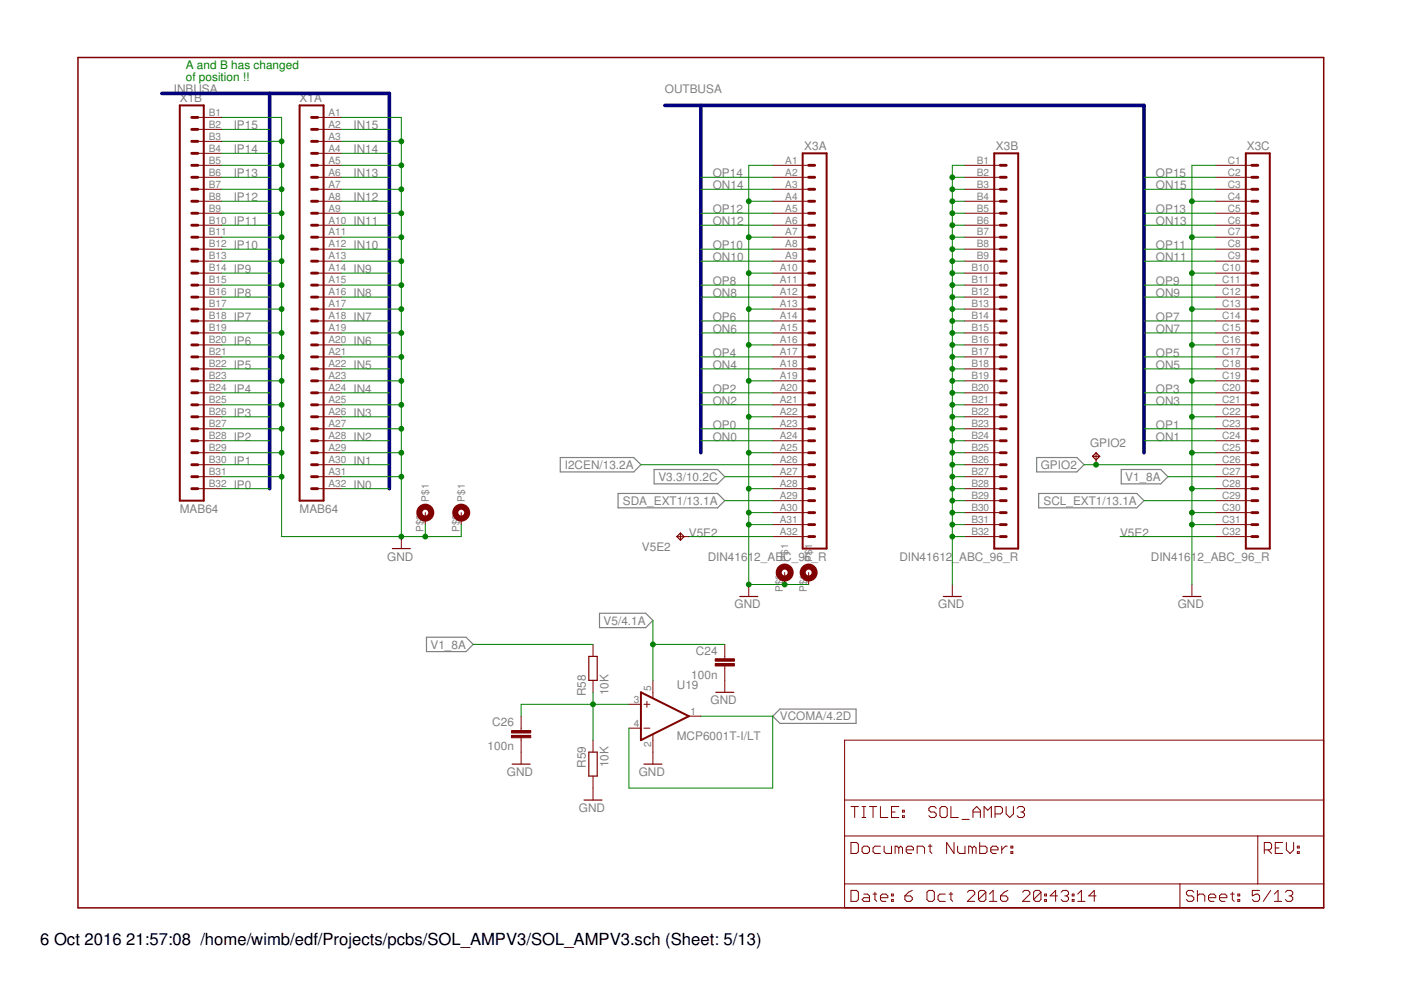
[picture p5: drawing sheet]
<svg xmlns="http://www.w3.org/2000/svg" width="297mm" height="210mm" viewBox="0 0 297 210" stroke-linecap="round" stroke-linejoin="round" font-family="sans-serif">
<path d="M118.8 97h15.6l1.5 1.5-1.5 1.6h-15.6zM138.7 99.5h13.4l1.6 1.6-1.6 1.5h-13.4zM219.8 97h8.5l1.5 1.5-1.5 1.6h-8.5zM237.7 99.5h8.4l1.5 1.6-1.5 1.5h-8.4zM131 104.6h21.1l1.6 1.6-1.6 1.5h-21.1zM220.2 104.6h20.8l1.5 1.6-1.5 1.5h-20.8zM90.4 135.1h8.4l1.5 1.5-1.5 1.6h-8.4zM127.1 130h9.8l1.5 1.6-1.5 1.5h-9.8zM163.8 151.8l1.6-1.5h16.1v3.1h-16.1z" fill="none" stroke="#808080" stroke-width=".25"/>
<path d="M16.5 12.2h264.1v180.3h-264.1z" fill="none" stroke="#800000" stroke-width=".32"/>
<g fill="none" stroke="#800000" stroke-width=".21">
<path d="M41.9 35.1h5.1M41.9 37.6h5.1M41.9 24.9h5.1M41.9 27.4h5.1M41.9 30h5.1M41.9 32.5h5.1M67.3 35.1h5.1M67.3 37.6h5.1M67.3 24.9h5.1M67.3 27.4h5.1M67.3 30h5.1M67.3 32.5h5.1"/>
<path d="M163.8 35.1h7.6M163.8 37.6h7.6M204.4 35.1h7.7M204.4 37.6h7.7M257.8 35.1h7.6M257.8 37.6h7.6M41.9 40.1h5.1M41.9 42.7h5.1M41.9 45.2h5.1M41.9 47.8h5.1M41.9 50.3h5.1M41.9 52.8h5.1"/>
<path d="M41.9 55.4h5.1M41.9 57.9h5.1M67.3 40.1h5.1M67.3 42.7h5.1M67.3 45.2h5.1M67.3 47.8h5.1M67.3 50.3h5.1M67.3 52.8h5.1M67.3 55.4h5.1M67.3 57.9h5.1M163.8 40.1h7.6M163.8 42.7h7.6"/>
<path d="M163.8 45.2h7.6M163.8 47.8h7.6M163.8 50.3h7.6M163.8 52.8h7.6M163.8 55.4h7.6M163.8 57.9h7.6M204.4 40.1h7.7M204.4 42.7h7.7M204.4 45.2h7.7M204.4 47.8h7.7M204.4 50.3h7.7M204.4 52.8h7.7"/>
<path d="M204.4 55.4h7.7M204.4 57.9h7.7M257.8 40.1h7.6M257.8 42.7h7.6M257.8 45.2h7.6M257.8 47.8h7.6M257.8 50.3h7.6M257.8 52.8h7.6M257.8 55.4h7.6M257.8 57.9h7.6M41.9 60.5h5.1M41.9 63h5.1"/>
<path d="M41.9 65.5h5.1M41.9 68.1h5.1M41.9 70.6h5.1M41.9 73.1h5.1M41.9 75.7h5.1M41.9 78.2h5.1M67.3 60.5h5.1M67.3 63h5.1M67.3 65.5h5.1M67.3 68.1h5.1M67.3 70.6h5.1M67.3 73.1h5.1"/>
<path d="M67.3 75.7h5.1M67.3 78.2h5.1M163.8 60.5h7.6M163.8 63h7.6M163.8 65.5h7.6M163.8 68.1h7.6M163.8 70.6h7.6M163.8 73.1h7.6M163.8 75.7h7.6M163.8 78.2h7.6M204.4 60.5h7.7M204.4 63h7.7"/>
<path d="M204.4 65.5h7.7M204.4 68.1h7.7M204.4 70.6h7.7M204.4 73.1h7.7M204.4 75.7h7.7M204.4 78.2h7.7M257.8 60.5h7.6M257.8 63h7.6M257.8 65.5h7.6M257.8 68.1h7.6M257.8 70.6h7.6M257.8 73.1h7.6"/>
<path d="M257.8 75.7h7.6M257.8 78.2h7.6M41.9 80.8h5.1M41.9 83.3h5.1M41.9 85.8h5.1M41.9 88.4h5.1M41.9 90.9h5.1M41.9 93.5h5.1M41.9 96h5.1M41.9 98.5h5.1M67.3 80.8h5.1M67.3 83.3h5.1"/>
<path d="M67.3 85.8h5.1M67.3 88.4h5.1M67.3 90.9h5.1M67.3 93.5h5.1M67.3 96h5.1M67.3 98.5h5.1M163.8 80.8h7.6M163.8 83.3h7.6M163.8 85.8h7.6M163.8 88.4h7.6M163.8 90.9h7.6M163.8 93.5h7.6"/>
<path d="M163.8 96h7.6M163.8 98.5h7.6M204.4 80.8h7.7M204.4 83.3h7.7M204.4 85.8h7.7M204.4 88.4h7.7M204.4 90.9h7.7M204.4 93.5h7.7M204.4 96h7.7M204.4 98.5h7.7M232.4 96v2.5M257.8 80.8h7.6"/>
<path d="M257.8 83.3h7.6M257.8 85.8h7.6M257.8 88.4h7.6M257.8 90.9h7.6M257.8 93.5h7.6M257.8 96h7.6M257.8 98.5h7.6M41.9 101.1h5.1M41.9 103.6h5.1M67.3 101.1h5.1M67.3 103.6h5.1M85.1 113.8v2.5"/>
<path d="M90.2 108.7v2.5M97.8 108.7v2.5M143.5 113.8h2.5M163.8 101.1h7.6M163.8 103.6h7.6M163.8 106.2h7.6M163.8 108.7h7.6M163.8 111.2h7.6M163.8 113.8h7.6M204.4 101.1h7.7M204.4 103.6h7.7M204.4 106.2h7.7"/>
<path d="M204.4 108.7h7.7M204.4 111.2h7.7M204.4 113.8h7.7M257.8 101.1h7.6M257.8 103.6h7.6M257.8 106.2h7.6M257.8 108.7h7.6M257.8 111.2h7.6M257.8 113.8h7.6M125.7 136.6v2.6M153.7 136.6v3.1M158.7 123.9v2.6"/>
<path d="M166.4 121.4v2.5M171.4 121.4v2.5M201.9 123.9v2.6M252.7 123.9v2.6M110.5 151.8v3.1M110.5 156.4v5.6M125.7 144.3v2.5M125.7 156.9v2.6M133.3 149.3h2.6M133.3 154.4h2.6M136.5 149.3h1.3M136.5 154.4h1.3"/>
<path d="M137.2 148.7v1.3M138.4 144.3v3.7M138.4 155.7v6.3M146 151.8h2.6M153.7 141.2v5.6M179.1 156.9h101.5v35.6h-101.5zM125.7 164.5v5.1M179.1 177.2h101.5M179.1 169.6h101.5M180.4 178.6h1.2l.4 .4v1.6l-.4 .4h-1.2zM180.4 171h1.6M181.2 171v2.3"/>
<path d="M182.8 179.8l.4-.4h.7l.4 .4v.8l-.4 .4h-.7l-.4-.4zM182.8 171h.8M182.8 173.3h.8M183.2 171v2.3M184.3 171h1.6M185.1 171v2.3M186.7 171v2.3h1.5M186.7 179.4h-1.2l-.4 .4v.8l.4 .4h1.2M187.5 179.4v1.2l.3 .4h1.2v-1.6M189 172.2h.8M190.6 171h-1.6v2.3h1.6M190.6 179.8l-.4-.4h-.4v1.6"/>
<path d="M190.6 179.8l.4-.4 .3 .4v1.2M190.6 179.8v1.2M191.3 173h.4v.3h-.4zM191.3 171.8h.4v.4h-.4zM196.8 179.4h.8M197.2 179v1.6l.4 .4M198.5 171.4l-.4-.4h-.8l-.4 .4v.4l.4 .4h.8l.4 .4v.4l-.4 .3h-.8l-.4-.3M199.7 171h.7l.4 .4v1.6l-.4 .3h-.7l-.4-.3v-1.6zM201.6 171v2.3h1.6M202.3 178.6v2.4l-1.6-2.4v2.4M203 179.4v1.2l.4 .4h1.2v-1.6M204 173.7h1.5"/>
<path d="M206.2 179.8l-.4-.4h-.4v1.6M206.2 179.8v1.2M206.2 179.8l.3-.4 .4 .4v1.2M206.3 172.2h1.6M206.3 173.3v-1.5l.8-.8 .8 .8v1.5M207.7 178.6v2.4h1.2l.4-.4v-.8l-.4-.4h-1.2M208.6 173.3v-2.3l.8 .8 .8-.8v2.3M211 172.6h1.1l.4-.4v-.8l-.4-.4h-1.1v2.3M212.4 179.4v1.6M213.3 171v1.6l.8 .7 .8-.7v-1.6M213.6 179.4h-.4l-.8 .8M214.3 179.4h.4v.4h-.4z"/>
<path d="M215.6 171.4l.4-.4h.8l.4 .4v.4l-.4 .4M216.4 172.2h.4M216.8 172.2l.4 .4v.4l-.4 .3h-.8l-.4-.3M266.7 177.2v10.2M270.4 179.8h.8M271.9 178.6h-1.5v2.4h1.5M272.7 178.6v1.6l.8 .8 .8-.8v-1.6M275.1 179.4h.4v.4h-.4zM179.1 187.4h101.5M180.4 188.8h1.2l.4 .4v1.5l-.4 .4h-1.2zM183.2 189.6h.7l.4 .3v1.2h-1.1l-.4-.4 .4-.4h1.1M185.1 189.6h.8"/>
<path d="M185.5 189.2v1.5l.4 .4M186.7 190.3h1.5v-.4l-.4-.3h-.8l-.3 .3v.8l.3 .4h.8M189 190.7h.4v.4h-.4zM189 189.6h.4v.3h-.4zM191.9 189.9h1.1l.4 .4v.4l-.4 .4h-.7l-.4-.4zM192.1 180.2h1.6v-.4l-.4-.4h-.8l-.4 .4v.8l.4 .4h.8M193.4 188.8l-.8 .4-.7 .7M194.5 181v-1.6h1.1l.4 .4v1.2M196.5 189.2l.4-.4h.8l.4 .4v1.5l-.4 .4h-.8l-.4-.4zM200.4 189.6h-1.1l-.4 .3v.8l.4 .4h1.1M201.2 189.6h.8M201.6 189.2v1.5l.4 .4"/>
<path d="M205.1 189.2l.4-.4h.8l.4 .4v.4l-1.6 1.5h1.6M209 189.2v1.5l-.4 .4h-.8l-.3-.4M209 189.2l-.4-.4h-.8l-.3 .4v1.5M209 189.2l-1.5 1.5M209.8 191.1h1.5M209.8 189.6l.8-.8v2.3M210.1 180.2h1.5v-.4l-.4-.4h-.8l-.3 .4v.8l.3 .4h.8M212.1 189.9h1.2l.4 .4v.4l-.4 .4h-.8l-.4-.4zM213.7 188.8l-.8 .4-.8 .7M214.3 180.6h.4v.4h-.4zM216.8 189.2l.4-.4h.8l.4 .4v.4l-1.6 1.5h1.6M220.7 189.2v1.5l-.4 .4h-.8l-.4-.4"/>
<path d="M220.7 189.2l-.4-.4h-.8l-.4 .4v1.5M220.7 189.2l-1.6 1.5M221.5 190.7h.4v.4h-.4zM221.5 189.6h.4v.3h-.4zM224.2 189.9h-1.5l1.1-1.1v2.3M225 189.2l.4-.4h.8l.3 .4v.4l-.3 .3M225.8 189.9h.4M226.2 189.9l.3 .4v.4l-.3 .4h-.8l-.4-.4M227.3 190.7h.4v.4h-.4zM227.3 189.6h.4v.3h-.4zM228.5 191.1h1.6M228.5 189.6l.8-.8v2.3"/>
<path d="M232.4 189.9h-1.6l1.2-1.1v2.3M250.2 187.4v5.1M253.1 189.2l-.4-.4h-.8l-.4 .4v.4l.4 .3h.8l.4 .4v.4l-.4 .4h-.8l-.4-.4M253.9 189.9l.4-.3h.8l.3 .3v1.2M253.9 188.8v2.3M256.2 190.3h1.6v-.4l-.4-.3h-.8l-.4 .3v.8l.4 .4h.8M258.6 190.3h1.5v-.4l-.4-.3h-.7l-.4 .3v.8l.4 .4h.7M260.9 189.6h.8M261.3 189.2v1.5l.4 .4M262.4 190.7h.4v.4h-.4zM262.4 189.6h.4v.3h-.4zM267.1 188.8h-1.6v1.1l.8-.3h.4l.4 .3v.8l-.4 .4h-.8l-.4-.4"/>
<path d="M268.1 180.2h1.1l.4-.4v-.8l-.4-.4h-1.1v2.4M268.8 180.2l.8 .8M269.4 188.8l-1.6 2.3M270.2 191.1h1.5M270.2 189.6l.8-.8v2.3M272.5 189.2l.4-.4h.8l.4 .4v.4l-.4 .3M273.3 189.9h.4M273.7 189.9l.4 .4v.4l-.4 .4h-.8l-.4-.4M275.1 180.6h.4v.4h-.4z"/>
</g>
<path d="M38.1 22.4h5.1v83.8h-5.1zM63.5 22.4h5.1v83.8h-5.1zM170.2 32.5h5.1v83.8h-5.1zM210.8 32.5h5.1v83.8h-5.1zM264.1 32.5h5.1v83.8h-5.1zM135.9 146.8l10.1 5-10.1 5.1z" fill="none" stroke="#800000" stroke-width=".42"/>
<g fill="none" stroke="#800000" stroke-width=".61">
<path d="M40.7 37.6h1.2M40.7 35.1h1.2M40.7 32.5h1.2M40.7 30h1.2M40.7 27.4h1.2M40.7 24.9h1.2M66.1 37.6h1.2M66.1 35.1h1.2M66.1 32.5h1.2M66.1 30h1.2M66.1 27.4h1.2M66.1 24.9h1.2"/>
<path d="M171.4 37.6h1.3M171.4 35.1h1.3M212.1 37.6h1.2M212.1 35.1h1.2M265.4 37.6h1.3M265.4 35.1h1.3M40.7 57.9h1.2M40.7 55.4h1.2M40.7 52.8h1.2M40.7 50.3h1.2M40.7 47.8h1.2M40.7 45.2h1.2"/>
<path d="M40.7 42.7h1.2M40.7 40.1h1.2M66.1 57.9h1.2M66.1 55.4h1.2M66.1 52.8h1.2M66.1 50.3h1.2M66.1 47.8h1.2M66.1 45.2h1.2M66.1 42.7h1.2M66.1 40.1h1.2M171.4 57.9h1.3M171.4 55.4h1.3"/>
<path d="M171.4 52.8h1.3M171.4 50.3h1.3M171.4 47.8h1.3M171.4 45.2h1.3M171.4 42.7h1.3M171.4 40.1h1.3M212.1 57.9h1.2M212.1 55.4h1.2M212.1 52.8h1.2M212.1 50.3h1.2M212.1 47.8h1.2M212.1 45.2h1.2"/>
<path d="M212.1 42.7h1.2M212.1 40.1h1.2M265.4 57.9h1.3M265.4 55.4h1.3M265.4 52.8h1.3M265.4 50.3h1.3M265.4 47.8h1.3M265.4 45.2h1.3M265.4 42.7h1.3M265.4 40.1h1.3M40.7 78.2h1.2M40.7 75.7h1.2"/>
<path d="M40.7 73.1h1.2M40.7 70.6h1.2M40.7 68.1h1.2M40.7 65.5h1.2M40.7 63h1.2M40.7 60.5h1.2M66.1 78.2h1.2M66.1 75.7h1.2M66.1 73.1h1.2M66.1 70.6h1.2M66.1 68.1h1.2M66.1 65.5h1.2"/>
<path d="M66.1 63h1.2M66.1 60.5h1.2M171.4 78.2h1.3M171.4 75.7h1.3M171.4 73.1h1.3M171.4 70.6h1.3M171.4 68.1h1.3M171.4 65.5h1.3M171.4 63h1.3M171.4 60.5h1.3M212.1 78.2h1.2M212.1 75.7h1.2"/>
<path d="M212.1 73.1h1.2M212.1 70.6h1.2M212.1 68.1h1.2M212.1 65.5h1.2M212.1 63h1.2M212.1 60.5h1.2M265.4 78.2h1.3M265.4 75.7h1.3M265.4 73.1h1.3M265.4 70.6h1.3M265.4 68.1h1.3M265.4 65.5h1.3"/>
<path d="M265.4 63h1.3M265.4 60.5h1.3M40.7 98.5h1.2M40.7 96h1.2M40.7 93.5h1.2M40.7 90.9h1.2M40.7 88.4h1.2M40.7 85.8h1.2M40.7 83.3h1.2M40.7 80.8h1.2M66.1 98.5h1.2M66.1 96h1.2"/>
<path d="M66.1 93.5h1.2M66.1 90.9h1.2M66.1 88.4h1.2M66.1 85.8h1.2M66.1 83.3h1.2M66.1 80.8h1.2M171.4 98.5h1.3M171.4 96h1.3M171.4 93.5h1.3M171.4 90.9h1.3M171.4 88.4h1.3M171.4 85.8h1.3"/>
<path d="M171.4 83.3h1.3M171.4 80.8h1.3M212.1 98.5h1.2M212.1 96h1.2M212.1 93.5h1.2M212.1 90.9h1.2M212.1 88.4h1.2M212.1 85.8h1.2M212.1 83.3h1.2M212.1 80.8h1.2M265.4 98.5h1.3M265.4 96h1.3"/>
<path d="M265.4 93.5h1.3M265.4 90.9h1.3M265.4 88.4h1.3M265.4 85.8h1.3M265.4 83.3h1.3M265.4 80.8h1.3M40.7 103.6h1.2M40.7 101.1h1.2M66.1 103.6h1.2M66.1 101.1h1.2M171.4 113.8h1.3M171.4 111.2h1.3"/>
<path d="M171.4 108.7h1.3M171.4 106.2h1.3M171.4 103.6h1.3M171.4 101.1h1.3M212.1 113.8h1.2M212.1 111.2h1.2M212.1 108.7h1.2M212.1 106.2h1.2M212.1 103.6h1.2M212.1 101.1h1.2M265.4 113.8h1.3M265.4 111.2h1.3"/>
<path d="M265.4 108.7h1.3M265.4 106.2h1.3M265.4 103.6h1.3M265.4 101.1h1.3"/>
</g>
<g fill="none" stroke="#800000" stroke-width=".25">
<path d="M231.6 96.8l.8-.8 .8 .8M231.6 96.8l.8 .7 .8-.7M231.6 96.8h1.6M83.2 116.3h3.8M144.3 113l-.8 .8 .8 .7M144.3 113l.7 .8-.7 .7M144.3 113v1.5M124.8 139.2h1.8v5.1h-1.8zM156.8 126.5h3.9M200 126.5h3.8M250.8 126.5h3.8M124.8 159.5h1.8v5h-1.8z"/>
<path d="M151.8 146.8h3.8M108.6 162h3.8M123.8 169.6h3.8M136.5 162h3.8"/>
</g>
<g fill="none" stroke="#800000" stroke-width="1.3">
<circle cx="90.2" cy="108.7" r="1.27"/>
<circle cx="97.8" cy="108.7" r="1.27"/>
<circle cx="166.4" cy="121.4" r="1.27"/>
<circle cx="171.4" cy="121.4" r="1.27"/>
</g>
<g fill="#800000" stroke="#800000" stroke-width=".21">
<path d="M151.6 140.7h4.1v.5h-4.1z"/>
<path d="M151.6 139.7h4.1v.5h-4.1z"/>
<path d="M108.5 155.9h4v.5h-4z"/>
<path d="M108.5 154.9h4v.5h-4z"/>
</g>
<path d="M34.3 19.8h48.2v83.8M57.2 19.8v83.8M141 22.4h101.5v73.6M148.6 22.4v73.6" fill="none" stroke="#000080" stroke-width=".76"/>
<g fill="none" stroke="#008000" stroke-width=".21">
<path d="M47 35.1h12.7M47 37.6h10.2M47 24.9h12.7v88.9h38.1v-2.6M47 30h12.7M47 32.5h10.2M47 27.4h10.2M72.4 35.1h12.7M72.4 37.6h10.1M72.4 24.9h12.7v88.9M72.4 30h12.7M72.4 32.5h10.1M72.4 27.4h10.1"/>
<path d="M148.6 37.6h15.2M163.8 35.1h-5.1v88.8h12.7M201.9 37.6h2.5M204.4 35.1h-2.5v88.8M242.5 37.6h15.3M257.8 35.1h-5.1v88.8M47 40.1h12.7M47 42.7h10.2M47 45.2h12.7M47 47.8h10.2M47 50.3h12.7M47 52.8h10.2"/>
<path d="M47 55.4h12.7M47 57.9h10.2M72.4 40.1h12.7M72.4 42.7h10.1M72.4 45.2h12.7M72.4 47.8h10.1M72.4 50.3h12.7M72.4 52.8h10.1M72.4 55.4h12.7M72.4 57.9h10.1M148.6 40.1h15.2M148.6 45.2h15.2"/>
<path d="M148.6 47.8h15.2M148.6 52.8h15.2M148.6 55.4h15.2M158.7 42.7h5.1M158.7 50.3h5.1M158.7 57.9h5.1M201.9 40.1h2.5M201.9 42.7h2.5M201.9 45.2h2.5M201.9 47.8h2.5M201.9 50.3h2.5M201.9 52.8h2.5"/>
<path d="M201.9 55.4h2.5M201.9 57.9h2.5M242.5 40.1h15.3M242.5 45.2h15.3M242.5 47.8h15.3M242.5 52.8h15.3M242.5 55.4h15.3M252.7 42.7h5.1M252.7 50.3h5.1M252.7 57.9h5.1M47 60.5h12.7M47 63h10.2"/>
<path d="M47 65.5h12.7M47 68.1h10.2M47 70.6h12.7M47 73.1h10.2M47 75.7h12.7M47 78.2h10.2M72.4 60.5h12.7M72.4 63h10.1M72.4 65.5h12.7M72.4 68.1h10.1M72.4 70.6h12.7M72.4 73.1h10.1"/>
<path d="M72.4 75.7h12.7M72.4 78.2h10.1M148.6 60.5h15.2M148.6 63h15.2M148.6 68.1h15.2M148.6 70.6h15.2M148.6 75.7h15.2M148.6 78.2h15.2M158.7 65.5h5.1M158.7 73.1h5.1M201.9 60.5h2.5M201.9 63h2.5"/>
<path d="M201.9 65.5h2.5M201.9 68.1h2.5M201.9 70.6h2.5M201.9 73.1h2.5M201.9 75.7h2.5M201.9 78.2h2.5M242.5 60.5h15.3M242.5 63h15.3M242.5 68.1h15.3M242.5 70.6h15.3M242.5 75.7h15.3M242.5 78.2h15.3"/>
<path d="M252.7 65.5h5.1M252.7 73.1h5.1M47 98.5h10.2M47 80.8h12.7M47 83.3h10.2M47 85.8h12.7M47 88.4h10.2M47 90.9h12.7M47 93.5h10.2M47 96h12.7M72.4 98.5h10.1M72.4 80.8h12.7"/>
<path d="M72.4 83.3h10.1M72.4 85.8h12.7M72.4 88.4h10.1M72.4 90.9h12.7M72.4 93.5h10.1M72.4 96h12.7M135.9 98.5h27.9M148.6 83.3h15.2M148.6 85.8h15.2M148.6 90.9h15.2M148.6 93.5h15.2M158.7 80.8h5.1"/>
<path d="M158.7 88.4h5.1M158.7 96h5.1M201.9 98.5h2.5M201.9 80.8h2.5M201.9 83.3h2.5M201.9 85.8h2.5M201.9 88.4h2.5M201.9 90.9h2.5M201.9 93.5h2.5M201.9 96h2.5M229.8 98.5h28M242.5 83.3h15.3"/>
<path d="M242.5 85.8h15.3M242.5 90.9h15.3M242.5 93.5h15.3M252.7 80.8h5.1M252.7 88.4h5.1M252.7 96h5.1M47 103.6h10.2M47 101.1h12.7M72.4 103.6h10.1M72.4 101.1h12.7M90.2 111.2v2.6M146 113.8h17.8"/>
<path d="M153.7 101.1h10.1M153.7 106.2h10.1M158.7 103.6h5.1M158.7 108.7h5.1M158.7 111.2h5.1M201.9 103.6h2.5M201.9 101.1h2.5M201.9 108.7h2.5M201.9 106.2h2.5M201.9 111.2h2.5M201.9 113.8h2.5M237.5 113.8h20.3"/>
<path d="M242.5 106.2h15.3M247.6 101.1h10.2M252.7 103.6h5.1M252.7 108.7h5.1M252.7 111.2h5.1M100.3 136.6h25.4M138.4 136.6h15.3M138.4 131.6v12.7M125.7 146.8v10.1M133.3 149.3h-22.8v2.5M148.6 151.8h15.2v15.3h-30.5v-12.7"/>
</g>
<g fill="#008000" stroke="#008000" stroke-width=".21">
<circle cx="201.9" cy="103.6" r=".51"/>
<circle cx="201.9" cy="101.1" r=".51"/>
<circle cx="201.9" cy="98.5" r=".51"/>
<circle cx="201.9" cy="37.6" r=".51"/>
<circle cx="201.9" cy="40.1" r=".51"/>
<circle cx="201.9" cy="42.7" r=".51"/>
<circle cx="201.9" cy="45.2" r=".51"/>
<circle cx="201.9" cy="47.8" r=".51"/>
<circle cx="201.9" cy="50.3" r=".51"/>
<circle cx="201.9" cy="52.8" r=".51"/>
<circle cx="201.9" cy="55.4" r=".51"/>
<circle cx="201.9" cy="57.9" r=".51"/>
<circle cx="201.9" cy="60.5" r=".51"/>
<circle cx="201.9" cy="63" r=".51"/>
<circle cx="201.9" cy="65.5" r=".51"/>
<circle cx="201.9" cy="68.1" r=".51"/>
<circle cx="201.9" cy="70.6" r=".51"/>
<circle cx="201.9" cy="73.1" r=".51"/>
<circle cx="201.9" cy="75.7" r=".51"/>
<circle cx="201.9" cy="78.2" r=".51"/>
<circle cx="201.9" cy="80.8" r=".51"/>
<circle cx="201.9" cy="83.3" r=".51"/>
<circle cx="201.9" cy="85.8" r=".51"/>
<circle cx="201.9" cy="88.4" r=".51"/>
<circle cx="201.9" cy="90.9" r=".51"/>
<circle cx="201.9" cy="93.5" r=".51"/>
<circle cx="201.9" cy="96" r=".51"/>
<circle cx="201.9" cy="106.2" r=".51"/>
<circle cx="201.9" cy="108.7" r=".51"/>
<circle cx="201.9" cy="111.2" r=".51"/>
<circle cx="201.9" cy="113.8" r=".51"/>
<circle cx="252.7" cy="42.7" r=".51"/>
<circle cx="252.7" cy="50.3" r=".51"/>
<circle cx="252.7" cy="57.9" r=".51"/>
<circle cx="252.7" cy="65.5" r=".51"/>
<circle cx="252.7" cy="73.1" r=".51"/>
<circle cx="252.7" cy="80.8" r=".51"/>
<circle cx="252.7" cy="88.4" r=".51"/>
<circle cx="252.7" cy="96" r=".51"/>
<circle cx="252.7" cy="103.6" r=".51"/>
<circle cx="252.7" cy="108.7" r=".51"/>
<circle cx="252.7" cy="111.2" r=".51"/>
<circle cx="158.7" cy="57.9" r=".51"/>
<circle cx="158.7" cy="65.5" r=".51"/>
<circle cx="158.7" cy="73.1" r=".51"/>
<circle cx="158.7" cy="80.8" r=".51"/>
<circle cx="158.7" cy="88.4" r=".51"/>
<circle cx="158.7" cy="96" r=".51"/>
<circle cx="158.7" cy="103.6" r=".51"/>
<circle cx="158.7" cy="42.7" r=".51"/>
<circle cx="158.7" cy="50.3" r=".51"/>
<circle cx="158.7" cy="108.7" r=".51"/>
<circle cx="158.7" cy="111.2" r=".51"/>
<circle cx="166.4" cy="123.9" r=".51"/>
<circle cx="158.7" cy="123.9" r=".51"/>
<circle cx="85.1" cy="113.8" r=".51"/>
<circle cx="59.7" cy="35.1" r=".51"/>
<circle cx="59.7" cy="40.1" r=".51"/>
<circle cx="59.7" cy="45.2" r=".51"/>
<circle cx="59.7" cy="50.3" r=".51"/>
<circle cx="59.7" cy="55.4" r=".51"/>
<circle cx="59.7" cy="60.5" r=".51"/>
<circle cx="59.7" cy="65.5" r=".51"/>
<circle cx="59.7" cy="70.6" r=".51"/>
<circle cx="59.7" cy="75.7" r=".51"/>
<circle cx="59.7" cy="80.8" r=".51"/>
<circle cx="59.7" cy="85.8" r=".51"/>
<circle cx="59.7" cy="90.9" r=".51"/>
<circle cx="59.7" cy="96" r=".51"/>
<circle cx="59.7" cy="101.1" r=".51"/>
<circle cx="85.1" cy="101.1" r=".51"/>
<circle cx="85.1" cy="96" r=".51"/>
<circle cx="85.1" cy="90.9" r=".51"/>
<circle cx="85.1" cy="85.8" r=".51"/>
<circle cx="85.1" cy="80.8" r=".51"/>
<circle cx="85.1" cy="75.7" r=".51"/>
<circle cx="85.1" cy="70.6" r=".51"/>
<circle cx="85.1" cy="65.5" r=".51"/>
<circle cx="85.1" cy="60.5" r=".51"/>
<circle cx="85.1" cy="55.4" r=".51"/>
<circle cx="85.1" cy="50.3" r=".51"/>
<circle cx="85.1" cy="45.2" r=".51"/>
<circle cx="85.1" cy="40.1" r=".51"/>
<circle cx="85.1" cy="35.1" r=".51"/>
<circle cx="85.1" cy="30" r=".51"/>
<circle cx="90.2" cy="113.8" r=".51"/>
<circle cx="59.7" cy="30" r=".51"/>
<circle cx="125.7" cy="149.3" r=".51"/>
<circle cx="138.4" cy="136.6" r=".51"/>
<circle cx="232.4" cy="98.5" r=".51"/>
</g>
<g font-size="3.5">
<text x="8.5" y="200.4">6 Oct 2016</text>
<text x="26.8" y="200.4">21:57:08 /home/wimb/edf/Projects/pcbs/SOL_AMPV3/SOL_AMPV3.sch (Sheet: 5/13)</text>
</g>
<g font-size="2.5" fill="#008000">
<text x="39.4" y="14.6">A and B has changed</text>
<text x="39.4" y="17.3">of position !!</text>
</g>
<g font-size="2.5" fill="#808080">
<text x="36.8" y="19.8">INBUSA</text>
<text x="38.1" y="21.6">X1B</text>
<text x="63.5" y="21.6">X1A</text>
<text x="141" y="19.8">OUTBUSA</text>
<text x="49.5" y="27.4">IP15</text>
<text x="74.9" y="27.4">IN15</text>
<text x="49.5" y="32.5">IP14</text>
<text x="74.9" y="32.5">IN14</text>
<text x="170.5" y="31.7">X3A</text>
<text x="211.1" y="31.7">X3B</text>
<text x="264.3" y="31.7">X3C</text>
<text x="49.5" y="37.6">IP13</text>
<text x="74.9" y="37.6">IN13</text>
<text x="151.1" y="40.1">ON14</text>
<text x="151.1" y="37.6">OP14</text>
<text x="245.1" y="37.6">OP15</text>
<text x="245.1" y="40.1">ON15</text>
<text x="49.5" y="47.7">IP11</text>
<text x="49.5" y="42.7">IP12</text>
<text x="74.9" y="47.7">IN11</text>
<text x="74.9" y="42.7">IN12</text>
<text x="151.1" y="45.2">OP12</text>
<text x="151.1" y="47.7">ON12</text>
<text x="245.1" y="45.2">OP13</text>
<text x="245.1" y="47.7">ON13</text>
<text x="49.5" y="52.8">IP10</text>
<text x="74.9" y="52.8">IN10</text>
<text x="151.1" y="52.8">OP10</text>
<text x="245.1" y="52.8">OP11</text>
<text x="49.5" y="57.9">IP9</text>
<text x="74.9" y="57.9">IN9</text>
<text x="151.1" y="55.4">ON10</text>
<text x="245.1" y="55.4">ON11</text>
<text x="49.5" y="63">IP8</text>
<text x="74.9" y="63">IN8</text>
<text x="151.1" y="60.4">OP8</text>
<text x="151.1" y="63">ON8</text>
<text x="245.1" y="60.4">OP9</text>
<text x="245.1" y="63">ON9</text>
<text x="49.5" y="68.1">IP7</text>
<text x="74.9" y="68.1">IN7</text>
<text x="151.1" y="68.1">OP6</text>
<text x="151.1" y="70.6">ON6</text>
<text x="245.1" y="68.1">OP7</text>
<text x="245.1" y="70.6">ON7</text>
<text x="49.5" y="73.1">IP6</text>
<text x="74.9" y="73.1">IN6</text>
<text x="151.1" y="75.7">OP4</text>
<text x="245.1" y="75.7">OP5</text>
<text x="49.5" y="83.3">IP4</text>
<text x="49.5" y="78.2">IP5</text>
<text x="74.9" y="78.2">IN5</text>
<text x="74.9" y="83.3">IN4</text>
<text x="151.1" y="78.2">ON4</text>
<text x="151.1" y="83.3">OP2</text>
<text x="245.1" y="78.2">ON5</text>
<text x="245.1" y="83.3">OP3</text>
<text x="49.5" y="88.4">IP3</text>
<text x="74.9" y="88.4">IN3</text>
<text x="151.1" y="85.8">ON2</text>
<text x="245.1" y="85.8">ON3</text>
<text x="49.5" y="93.5">IP2</text>
<text x="74.9" y="93.5">IN2</text>
<text x="151.1" y="90.9">OP0</text>
<text x="151.1" y="93.5">ON0</text>
<text x="231.1" y="94.7">GPIO2</text>
<text x="245.1" y="90.9">OP1</text>
<text x="245.1" y="93.5">ON1</text>
<text x="49.5" y="98.5">IP1</text>
<text x="74.9" y="98.5">IN1</text>
<text x="119.7" y="99.4">I2CEN/13.2A</text>
<text x="139.6" y="102">V3.3/10.2C</text>
<text x="220.7" y="99.4">GPIO2</text>
<text x="238.6" y="102">V1_8A</text>
<text x="49.5" y="103.6">IP0</text>
<text x="74.9" y="103.6">IN0</text>
<text x="132.1" y="107">SDA_EXT1/13.1A</text>
<text x="221.2" y="107">SCL_EXT1/13.1A</text>
<text x="38.1" y="108.7">MAB64</text>
<text x="63.5" y="108.7">MAB64</text>
<text x="146" y="113.8">V5E2</text>
<text x="237.5" y="113.8">V5E2</text>
<text x="82.1" y="118.8">GND</text>
<text x="136.1" y="116.8">V5E2</text>
<text x="150" y="118.8">DIN41612_ABC_96_R</text>
<text x="190.7" y="118.8">DIN41612</text>
<text x="202" y="118.8">_ABC_96_R</text>
<text x="244" y="118.8">DIN41612_ABC_96_R</text>
<text x="155.7" y="129">GND</text>
<text x="198.9" y="129">GND</text>
<text x="249.7" y="129">GND</text>
<text x="91.3" y="137.5">V1_8A</text>
<text x="128" y="132.4">V5/4.1A</text>
<text x="146.6" y="143.9">100n</text>
<text x="147.6" y="138.8">C24</text>
<text x="124.2" y="147.6" transform="rotate(-90 124.2 147.6)">R58</text>
<text x="129" y="147.4" transform="rotate(-90 129 147.4)">10K</text>
<text x="143.5" y="146.1">U19</text>
<text x="150.7" y="149.3">GND</text>
<text x="104.4" y="154">C26</text>
<text x="165.3" y="152.7">VCOMA/4.2D</text>
<text x="103.4" y="159.1">100n</text>
<text x="143.5" y="156.9">MCP6001T-I/LT</text>
<text x="107.5" y="164.6">GND</text>
<text x="124.2" y="162.8" transform="rotate(-90 124.2 162.8)">R59</text>
<text x="129" y="162.7" transform="rotate(-90 129 162.7)">10K</text>
<text x="135.4" y="164.6">GND</text>
<text x="122.7" y="172.2">GND</text>
</g>
<g font-size="2.1" fill="#808080">
<text x="44.3" y="24.5">B1</text>
<text x="44.3" y="27.1">B2</text>
<text x="44.3" y="29.6">B3</text>
<text x="69.7" y="24.5">A1</text>
<text x="69.7" y="27.1">A2</text>
<text x="69.7" y="29.6">A3</text>
<text x="44.3" y="32.2">B4</text>
<text x="44.3" y="34.7">B5</text>
<text x="69.7" y="32.2">A4</text>
<text x="69.7" y="34.7">A5</text>
<text x="166.5" y="34.7">A1</text>
<text x="207.1" y="34.7">B1</text>
<text x="260.3" y="34.7">C1</text>
<text x="44.3" y="37.2">B6</text>
<text x="44.3" y="39.8">B7</text>
<text x="69.7" y="37.2">A6</text>
<text x="69.7" y="39.8">A7</text>
<text x="166.5" y="37.2">A2</text>
<text x="166.5" y="39.8">A3</text>
<text x="207.1" y="37.2">B2</text>
<text x="207.1" y="39.8">B3</text>
<text x="260.3" y="37.2">C2</text>
<text x="260.3" y="39.8">C3</text>
<text x="44.3" y="42.3">B8</text>
<text x="44.3" y="44.9">B9</text>
<text x="44.3" y="47.4">B10</text>
<text x="69.7" y="42.3">A8</text>
<text x="69.7" y="44.9">A9</text>
<text x="69.7" y="47.4">A10</text>
<text x="166.5" y="42.3">A4</text>
<text x="166.5" y="44.9">A5</text>
<text x="166.5" y="47.4">A6</text>
<text x="207.1" y="42.3">B4</text>
<text x="207.1" y="44.9">B5</text>
<text x="207.1" y="47.4">B6</text>
<text x="260.3" y="42.3">C4</text>
<text x="260.3" y="44.9">C5</text>
<text x="260.3" y="47.4">C6</text>
<text x="44.3" y="49.9">B11</text>
<text x="44.3" y="52.5">B12</text>
<text x="69.7" y="49.9">A11</text>
<text x="69.7" y="52.5">A12</text>
<text x="166.5" y="49.9">A7</text>
<text x="166.5" y="52.5">A8</text>
<text x="207.1" y="49.9">B7</text>
<text x="207.1" y="52.5">B8</text>
<text x="260.3" y="49.9">C7</text>
<text x="260.3" y="52.5">C8</text>
<text x="44.3" y="55">B13</text>
<text x="44.3" y="57.5">B14</text>
<text x="69.7" y="55">A13</text>
<text x="69.7" y="57.5">A14</text>
<text x="165.3" y="57.5">A10</text>
<text x="166.5" y="55">A9</text>
<text x="206" y="57.5">B10</text>
<text x="207.1" y="55">B9</text>
<text x="259.2" y="57.5">C10</text>
<text x="260.3" y="55">C9</text>
<text x="44.3" y="60.1">B15</text>
<text x="44.3" y="62.6">B16</text>
<text x="44.3" y="65.2">B17</text>
<text x="69.7" y="60.1">A15</text>
<text x="69.7" y="62.6">A16</text>
<text x="69.7" y="65.2">A17</text>
<text x="165.3" y="60.1">A11</text>
<text x="165.3" y="62.6">A12</text>
<text x="165.3" y="65.2">A13</text>
<text x="206" y="60.1">B11</text>
<text x="206" y="62.6">B12</text>
<text x="206" y="65.2">B13</text>
<text x="259.2" y="60.1">C11</text>
<text x="259.2" y="62.6">C12</text>
<text x="259.2" y="65.2">C13</text>
<text x="44.3" y="67.7">B18</text>
<text x="44.3" y="70.2">B19</text>
<text x="69.7" y="67.7">A18</text>
<text x="69.7" y="70.2">A19</text>
<text x="165.3" y="67.7">A14</text>
<text x="165.3" y="70.2">A15</text>
<text x="206" y="67.7">B14</text>
<text x="206" y="70.2">B15</text>
<text x="259.2" y="67.7">C14</text>
<text x="259.2" y="70.2">C15</text>
<text x="44.3" y="72.8">B20</text>
<text x="44.3" y="75.3">B21</text>
<text x="44.3" y="77.9">B22</text>
<text x="69.7" y="72.8">A20</text>
<text x="69.7" y="75.3">A21</text>
<text x="69.7" y="77.9">A22</text>
<text x="165.3" y="72.8">A16</text>
<text x="165.3" y="75.3">A17</text>
<text x="165.3" y="77.9">A18</text>
<text x="206" y="72.8">B16</text>
<text x="206" y="75.3">B17</text>
<text x="206" y="77.9">B18</text>
<text x="259.2" y="72.8">C16</text>
<text x="259.2" y="75.3">C17</text>
<text x="259.2" y="77.9">C18</text>
<text x="44.3" y="80.4">B23</text>
<text x="44.3" y="82.9">B24</text>
<text x="69.7" y="80.4">A23</text>
<text x="69.7" y="82.9">A24</text>
<text x="165.3" y="80.4">A19</text>
<text x="165.3" y="82.9">A20</text>
<text x="206" y="80.4">B19</text>
<text x="206" y="82.9">B20</text>
<text x="259.2" y="80.4">C19</text>
<text x="259.2" y="82.9">C20</text>
<text x="44.3" y="85.5">B25</text>
<text x="44.3" y="88">B26</text>
<text x="69.7" y="85.5">A25</text>
<text x="69.7" y="88">A26</text>
<text x="165.3" y="85.5">A21</text>
<text x="165.3" y="88">A22</text>
<text x="206" y="85.5">B21</text>
<text x="206" y="88">B22</text>
<text x="259.2" y="85.5">C21</text>
<text x="259.2" y="88">C22</text>
<text x="44.3" y="90.6">B27</text>
<text x="44.3" y="93.1">B28</text>
<text x="44.3" y="95.6">B29</text>
<text x="69.7" y="90.6">A27</text>
<text x="69.7" y="93.1">A28</text>
<text x="69.7" y="95.6">A29</text>
<text x="165.3" y="90.6">A23</text>
<text x="165.3" y="93.1">A24</text>
<text x="165.3" y="95.6">A25</text>
<text x="206" y="90.6">B23</text>
<text x="206" y="93.1">B24</text>
<text x="206" y="95.6">B25</text>
<text x="259.2" y="90.6">C23</text>
<text x="259.2" y="93.1">C24</text>
<text x="259.2" y="95.6">C25</text>
<text x="44.3" y="98.2">B30</text>
<text x="44.3" y="100.7">B31</text>
<text x="69.7" y="98.2">A30</text>
<text x="69.7" y="100.7">A31</text>
<text x="165.3" y="98.2">A26</text>
<text x="165.3" y="100.7">A27</text>
<text x="206" y="98.2">B26</text>
<text x="206" y="100.7">B27</text>
<text x="259.2" y="98.2">C26</text>
<text x="259.2" y="100.7">C27</text>
<text x="44.3" y="103.3">B32</text>
<text x="69.7" y="103.3">A32</text>
<text x="90.9" y="106.4" transform="rotate(-90 90.9 106.4)">P$1</text>
<text x="98.6" y="106.4" transform="rotate(-90 98.6 106.4)">P$1</text>
<text x="165.3" y="103.3">A28</text>
<text x="165.3" y="105.8">A29</text>
<text x="206" y="103.3">B28</text>
<text x="206" y="105.8">B29</text>
<text x="259.2" y="103.3">C28</text>
<text x="259.2" y="105.8">C29</text>
<text x="89.8" y="112.8" transform="rotate(-90 89.8 112.8)">P$3</text>
<text x="97.4" y="112.8" transform="rotate(-90 97.4 112.8)">P$2</text>
<text x="165.3" y="108.3">A30</text>
<text x="165.3" y="110.9">A31</text>
<text x="165.3" y="113.4">A32</text>
<text x="206" y="108.3">B30</text>
<text x="206" y="110.9">B31</text>
<text x="206" y="113.4">B32</text>
<text x="259.2" y="108.3">C30</text>
<text x="259.2" y="110.9">C31</text>
<text x="259.2" y="113.4">C32</text>
<text x="167.1" y="119.1" transform="rotate(-90 167.1 119.1)">P$1</text>
<text x="172.2" y="119.1" transform="rotate(-90 172.2 119.1)">P$1</text>
<text x="166" y="125.5" transform="rotate(-90 166 125.5)">P$2</text>
<text x="171.1" y="125.5" transform="rotate(-90 171.1 125.5)">P$1</text>
<text x="134.3" y="149">3</text>
<text x="138.1" y="146.4" transform="rotate(-90 138.1 146.4)">5</text>
<text x="134.3" y="154">4</text>
<text x="146.4" y="151.5">1</text>
<text x="138.1" y="158.5" transform="rotate(-90 138.1 158.5)">2</text>
</g>
</svg>
